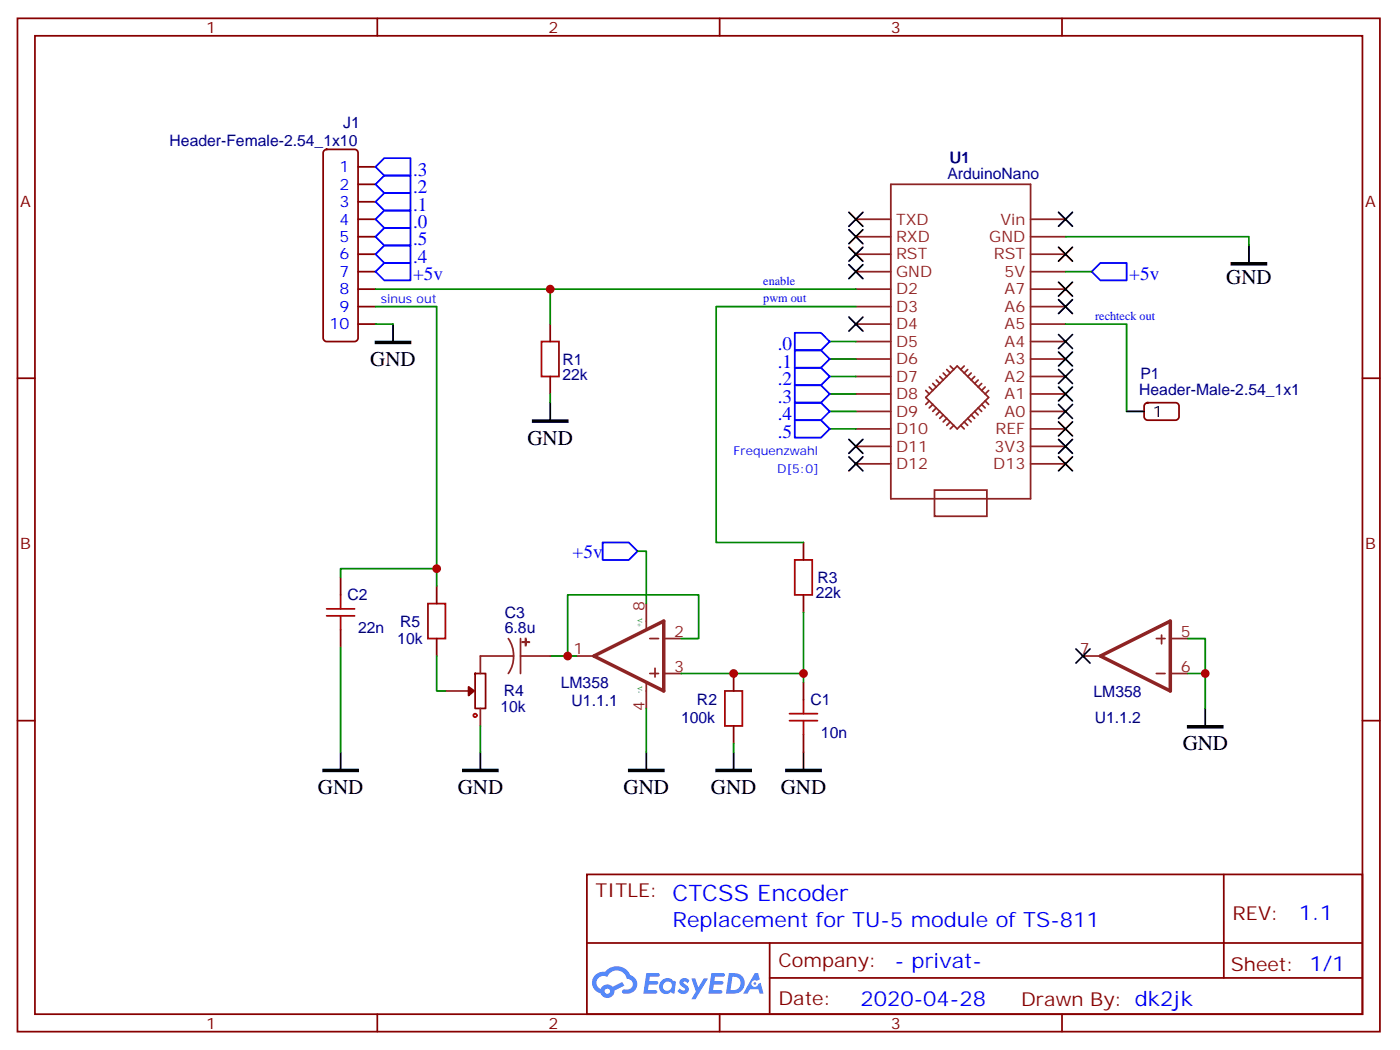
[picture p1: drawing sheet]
<svg xmlns="http://www.w3.org/2000/svg" width="283mm" height="212mm" viewBox="0 0 283 212" stroke-linecap="round" stroke-linejoin="round" font-family="sans-serif">
<g fill="none" stroke="#870000" stroke-width=".35">
<path d="M3.5 3.7h275.2v204.6h-275.2zM7.1 7.2h268.1v197.6h-268.1zM76.2 3.7v3.5M145.3 3.7v3.5M214.5 3.7v3.5M3.5 76.4h3.6M275.2 76.4h3.5M3.5 145.5h3.6M275.2 145.5h3.5M118.5 176.6h156.7v28.2h-156.7zM247.2 176.6v20.9M118.6 190.4h156.4"/>
<path d="M155.4 197.5h119.6M155.4 190.4v14.1M76.2 204.8v3.5M145.3 204.8v3.5M214.5 204.8v3.5"/>
</g>
<g fill="#5487ff">
<path d="M137.5 197.7a1.22 1.22 0 0 1 1.7 .3l-.3 .6a.47 .47 0 0 0-.4-.4 .47 .47 0 0 0-.5 .2l.1 .1a1.55 1.55 0 0 1 1 1.5 1.34 1.34 0 0 1-2.3 .1l.5-.5 .7 .4a.29 .29 0 0 0 .4-.2 .29 .29 0 0 0-.3-.4 1.04 1.04 0 0 1-.6-1.7z"/>
<path d="M130.5 196.5h2.1a.43 .43 0 0 1 .5 .1 .43 .43 0 0 1 .1 .4l-.3 .2h-1.6l-.2 .9h1.6a.37 .37 0 0 1 .3 .4 .37 .37 0 0 1-.4 .3h-1.6l-.1 1.1h1.2a.43 .43 0 0 1 .5 .1 .43 .43 0 0 1 .1 .5l-.3 .1h-2.5z"/>
<path d="M143.7 196.5h2.1a.43 .43 0 0 1 .5 .1 .43 .43 0 0 1 .1 .4l-.4 .2h-1.6l-.1 .9h1.5a.37 .37 0 0 1 .3 .4 .37 .37 0 0 1-.4 .3h-1.5l-.2 1.1h1.3a.43 .43 0 0 1 .5 .1 .43 .43 0 0 1 .1 .5l-.4 .1h-2.4z"/>
<path d="M152.4 196.5h.7l.3 1.2-.6 .4a.69 .69 0 0 0-1 .2 .69 .69 0 0 0 .5 1 .69 .69 0 0 0 .8-.6l.5-.3 .6 2.2h-.8l-.2-.8h-1.7l-.5 .8h-.9z"/>
<path d="M139.6 197.6h.8l.6 1.8 1.1-1.8h.9l-2.5 4.2h-.9l.9-1.6z"/>
<path d="M147.2 196.5l-.6 4.1h1.4a2.11 2.11 0 0 0 2.4-2.1 2.11 2.11 0 0 0-2.5-2zM147.9 197.2a1.39 1.39 0 0 1 1.7 1.4 1.39 1.39 0 0 1-1.8 1.3h-.3z"/>
<path d="M133.5 198.1a1.47 1.47 0 0 0-.1 2.1 1.47 1.47 0 0 0 2.1 .1l.7 .3 .3-2.3-.2-.2h-.4a1.49 1.49 0 0 0-2.4 0zM134.2 198.5a.91 .91 0 0 1 1.5 .4 .91 .91 0 0 1-1 1.2 .87 .87 0 0 1-.8-.7 .87 .87 0 0 1 .3-.9z"/>
<path d="M120.2 196.9a2.18 2.18 0 0 0 1.1 3.7 1.44 1.44 0 0 0 1.6 .9 1.44 1.44 0 0 0 1.2-1.5l2-1-.4-.7-2 1a1.47 1.47 0 0 0-2.4 .4 1.39 1.39 0 0 1-.6-2 1.39 1.39 0 0 1 2-.4 2.08 2.08 0 0 1 2.1-1.3 2.08 2.08 0 0 1 1.8 1.7 1.07 1.07 0 0 1 1.2 1 1.07 1.07 0 0 1-1 1.1h-.7a.43 .43 0 0 0-.5 .4 .43 .43 0 0 0 .4 .5 2 2 0 0 0 2.4-1.1 2 2 0 0 0-.6-2.5l-.5-.2a2.98 2.98 0 0 0-5.1-.7l-1 .1zM122.1 200.2a.55 .55 0 0 1 1.1 0 .55 .55 0 0 1-1.1 0z"/>
<circle cx="152.5" cy="198.6" r=".26"/>
</g>
<g fill="none" stroke="#8c2424" stroke-width=".35">
<path d="M179.9 37.2h28.2v63.5h-28.2zM172.9 58.4h7M172.9 54.9h7M172.9 51.3h7M172.9 47.8h7M172.9 44.3h7M208.1 58.4h7.1M208.1 54.9h7.1M208.1 51.3h7.1M208.1 47.8h7.1M208.1 44.3h7.1M172.9 79.6h7"/>
<path d="M172.9 76h7M172.9 72.5h7M172.9 69h7M172.9 65.4h7M172.9 61.9h7M187 78.8l.7 .8M187.7 78.1l.7 .7M188.4 77.4l.7 .7M189.1 76.7l.7 .7M189.8 76l.7 .7M190.5 75.3l.7 .7M191.2 74.6l.7 .7"/>
<path d="M191.9 73.9l.7 .7M194.7 73.9l-.7 .7M195.4 74.6l-.7 .7M196.1 75.3l-.7 .7M196.8 76l-.7 .7M197.6 76.7l-.8 .7M198.3 77.4l-.7 .7M199 78.1l-.7 .7M199.7 78.8l-.7 .8M208.1 79.6h7.1M208.1 76h7.1M208.1 72.5h7.1"/>
<path d="M208.1 69h7.1M208.1 65.4h7.1M208.1 61.9h7.1M172.9 90.1h7M172.9 86.6h7M172.9 83.1h7M172.9 93.7h7M187 80.3l6.3-6.4 6.4 6.4-6.4 6.3zM187.7 81l-.7 .7M188.4 81.7l-.7 .7M188.7 99h10.6v5.2h-10.6zM189.1 82.4l-.7 .7"/>
<path d="M189.8 83.1l-.7 .7M190.5 83.8l-.7 .7M191.2 84.5l-.7 .7M191.9 85.2l-.7 .7M192.6 85.9l-.7 .7M194 85.9l.7 .7M194.7 85.2l.7 .7M195.4 84.5l.7 .7M196.1 83.8l.7 .7M196.8 83.1l.8 .7M197.6 82.4l.7 .7M198.3 81.7l.7 .7"/>
<path d="M199 81l.7 .7M208.1 90.1h7.1M208.1 86.6h7.1M208.1 83.1h7.1M208.1 93.7h7.1M90 139.5h4.5M102.7 128.9l.8 1.7 .2 1.9M103.7 132.5l-.2 1.8-.8 1.7M103.7 132.5h-6.7v3.5M105.1 132.5h6M105.1 128.9v7.1M116.4 132.5h3.5"/>
<path d="M130.5 121.9v5.3M130.5 137.8v5.3M131.2 128.9h1.8M131.2 136h1.8M132.3 134.9v1.8M134.1 128.9h3.5M134.1 136h3.5M218.7 132.5h3.5M233.5 128.9h1.8M233.5 136h1.8M234.6 128.2v1.8M236.4 128.9h3.5"/>
<path d="M236.4 136h3.5M97 143.1v3.5"/>
</g>
<g fill="none" stroke="#870000" stroke-width=".35">
<path d="M65.5 30.4l.5-.2h5.6a.71 .71 0 0 1 .7 .7v37.4a.76 .76 0 0 1-.7 .7h-5.6a.76 .76 0 0 1-.7-.7v-37.4zM72.3 33.7h3.5M72.3 37.2h3.5M72.3 40.7h3.5M72.3 44.3h3.5M72.3 47.8h3.5M72.3 51.3h3.5M72.3 54.9h3.5M72.3 58.4h3.5M72.3 61.9h3.5M72.3 65.4h3.5M111.1 65.4v3.6"/>
<path d="M111.1 76v3.6M231.3 81.5l.5-.2h5.6a.71 .71 0 0 1 .7 .7v2.1a.76 .76 0 0 1-.7 .7h-5.6a.76 .76 0 0 1-.7-.7v-2.1zM68.8 116.6v3.5M88.2 118.4v3.5M162.3 109.5v3.6M68.8 127.2v3.5M88.2 128.9v3.6M96 136h2.1l-.1 7.1-2-.1zM148.2 136v3.5M162.3 120.1v3.5M162.3 137.8v3.5M148.2 146.6v3.5"/>
<path d="M162.3 148.3v3.6"/>
</g>
<g fill="none" stroke="#008700" stroke-width=".35">
<path d="M75.8 58.4h97.1M111.1 58.4v7M215.2 47.8h37v1.8M215.2 54.9h5.3M75.8 61.9h12.4v56.5M75.8 65.4h3.6M111.1 79.6v1.7M167.6 69h5.3M167.6 72.5h5.3M167.6 76h5.3M167.6 79.6h5.3M172.9 61.9h-28.3v47.6h17.7"/>
<path d="M215.2 65.4h12.3v17.7M167.6 83.1h5.3M167.6 86.6h5.3M88.2 114.8h-19.4v1.8M128.8 111.3h1.7v10.6M68.8 130.7v21.2M88.2 132.5v7h1.8M111.1 132.5h3.6M137.6 128.9h3.5v-8.8h-26.4v12.4h1.7M162.3 123.6v12.4h-24.7M162.3 136v1.8M239.9 128.9h3.5v14.2"/>
<path d="M239.9 136h3.5M97 146.6v5.3M130.5 143.1v8.8M148.2 150.1v1.8"/>
</g>
<g fill="none" stroke="#00f" stroke-width=".35">
<path d="M77.6 31.9h5.3v3.6h-5.3l-1.8-1.8zM77.6 35.5h5.3v3.5h-5.3l-1.8-1.8zM77.6 39h5.3v3.5h-5.3l-1.8-1.8zM77.6 46h5.3v3.6h-5.3l-1.8-1.8zM77.6 49.6h5.3v3.5h-5.3l-1.8-1.8zM77.6 42.5h5.3v3.5h-5.3l-1.8-1.7zM77.6 53.1h5.3v3.5h-5.3l-1.8-1.7zM222.2 53.1h5.3v3.5h-5.3l-1.7-1.7zM160.5 67.2h5.3l1.8 1.8-1.8 1.7h-5.3zM160.5 70.7h5.3l1.8 1.8-1.8 1.8h-5.3zM160.5 74.3h5.3l1.8 1.7-1.8 1.8h-5.3zM160.5 77.8h5.3l1.8 1.8-1.8 1.7h-5.3z"/>
<path d="M160.5 81.3h5.3l1.8 1.8-1.8 1.7h-5.3zM160.5 84.8h5.3l1.8 1.8-1.8 1.8h-5.3zM121.7 109.5h5.3l1.8 1.8-1.8 1.8h-5.3z"/>
</g>
<g fill="none" stroke="#a10000" stroke-width=".35">
<path d="M109.4 69h3.5v7h-3.5zM160.5 113.1h3.5v7h-3.5zM66 124.4h5.6M66 122.9h5.6M68.8 120.1v2.8M68.8 124.4v2.8M86.4 121.9h3.6v7h-3.6zM146.4 139.5h3.5v7.1h-3.5zM159.5 145.5h5.6M159.5 144.1h5.6M162.3 141.3v2.8M162.3 145.5v2.8"/>
<circle cx="96" cy="144.5" r=".35"/>
</g>
<g fill="#000" stroke="#000" stroke-width=".35">
<path d="M248.7 53.1h7.1v.3h-7.1zM75.8 69h7.1v.3h-7.1zM107.6 84.8h7.1v.4h-7.1zM65.3 155.4h7v.4h-7zM93.5 155.4h7v.4h-7zM127 155.4h7.1v.4h-7.1zM144.6 155.4h7.1v.4h-7.1zM158.7 155.4h7.1v.4h-7.1zM239.9 146.6h7v.3h-7z"/>
<path d="M171.4 53.4l2.9 2.9zM174.3 53.4l-2.9 2.9z"/>
<path d="M171.4 49.9l2.9 2.8zM174.3 49.9l-2.9 2.8z"/>
<path d="M171.4 46.4l2.9 2.8zM174.3 46.4l-2.9 2.8z"/>
<path d="M171.4 42.9l2.9 2.8zM174.3 42.9l-2.9 2.8z"/>
<path d="M213.8 42.9l2.8 2.8zM216.6 42.9l-2.8 2.8z"/>
<path d="M213.8 49.9l2.8 2.8zM216.6 49.9l-2.8 2.8z"/>
<path d="M213.8 57l2.8 2.8zM216.6 57l-2.8 2.8z"/>
<path d="M171.4 64l2.9 2.9zM174.3 64l-2.9 2.9z"/>
<path d="M213.8 60.5l2.8 2.8zM216.6 60.5l-2.8 2.8z"/>
<path d="M213.8 67.6l2.8 2.8zM216.6 67.6l-2.8 2.8z"/>
<path d="M213.8 71.1l2.8 2.8zM216.6 71.1l-2.8 2.8z"/>
<path d="M213.8 74.6l2.8 2.8zM216.6 74.6l-2.8 2.8z"/>
<path d="M213.8 78.1l2.8 2.9zM216.6 78.1l-2.8 2.9z"/>
<path d="M171.4 92.3l2.9 2.8zM174.3 92.3l-2.9 2.8z"/>
<path d="M171.4 88.7l2.9 2.8zM174.3 88.7l-2.9 2.8z"/>
<path d="M213.8 81.7l2.8 2.8zM213.8 84.5l2.8-2.8z"/>
<path d="M213.8 85.2l2.8 2.8zM216.6 85.2l-2.8 2.8z"/>
<path d="M213.8 88.7l2.8 2.8zM216.6 88.7l-2.8 2.8z"/>
<path d="M213.8 92.3l2.8 2.8zM216.6 92.3l-2.8 2.8z"/>
<path d="M217.3 131.1l2.8 2.8zM220.1 131.1l-2.8 2.8z"/>
</g>
<path d="M252.2 49.6v3.5M79.4 65.4v3.6M111.1 81.3v3.5M227.5 83.1h3.6M68.8 151.9v3.5M97 151.9v3.5M130.5 151.9v3.5M148.2 151.9v3.5M162.3 151.9v3.5M243.4 143.1v3.5" fill="none" stroke="#000" stroke-width=".35"/>
<path d="M94.6 138.7l1.2 .8-1.2 1z" fill="#870000" stroke="#870000" stroke-width=".35"/>
<path d="M119.9 132.5l14.2-7.1v14.1zM222.2 132.5l14.2-7.1v14.1z" fill="none" stroke="#8c2424" stroke-width=".71"/>
<g fill="#8c2424" stroke="#8c2424" stroke-width=".35">
<path d="M106.2 128.9v1.5z"/>
<path d="M105.5 129.6l1.4 .1z"/>
</g>
<g fill="#c00">
<circle cx="243.4" cy="136" r=".88"/>
<circle cx="111.1" cy="58.4" r=".88"/>
<circle cx="148.2" cy="136" r=".88"/>
<circle cx="114.7" cy="132.5" r=".88"/>
<circle cx="88.2" cy="114.8" r=".88"/>
<circle cx="162.3" cy="136" r=".88"/>
</g>
<text font-size="4.6" fill="#00f" x="135.8" y="181.9">CTCSS Encoder</text>
<g font-size="4.2">
<text x="247.6" y="57.3">GND</text>
<text x="74.8" y="73.9">GND</text>
<text x="106.5" y="89.8">GND</text>
<text x="238.9" y="151.5">GND</text>
<text x="64.2" y="160.3">GND</text>
<text x="92.5" y="160.3">GND</text>
<text x="125.9" y="160.3">GND</text>
<text x="143.6" y="160.3">GND</text>
<text x="157.7" y="160.3">GND</text>
</g>
<g font-size="4.2" fill="#00f">
<text x="262.3" y="185.8">1.1</text>
<text x="135.8" y="187.1">Replacement for TU-5 module of TS-811</text>
<text x="180.7" y="195.4">- privat-</text>
<text x="173.8" y="203.2">2020-04-28</text>
</g>
<g font-size="3.9" fill="#00f">
<text x="83.4" y="35.5">.3</text>
<text x="83.4" y="39">.2</text>
<text x="83.4" y="42.5">.1</text>
<text x="83.4" y="46">.0</text>
<text x="83.4" y="49.6">.5</text>
<text x="83.4" y="53.1">.4</text>
<text x="83.4" y="56.6">+5v</text>
<text x="228.1" y="56.6">+5v</text>
<text x="157.1" y="70.7">.0</text>
<text x="157.1" y="74.3">.1</text>
<text x="157.1" y="77.8">.2</text>
<text x="157.1" y="81.3">.3</text>
<text x="157.1" y="84.8">.4</text>
<text x="157.1" y="88.4">.5</text>
<text x="115.6" y="112.6">+5v</text>
</g>
<g font-size="3.9" fill="#800">
<text x="120.3" y="181.2">TITLE:</text>
<text x="248.9" y="185.8">REV:</text>
<text x="157.2" y="195.4">Company:</text>
<text x="248.6" y="196">Sheet: 1/1</text>
<text x="157.2" y="203">Date:</text>
<text x="206.2" y="203.1">Drawn By: dk2jk</text>
</g>
<g font-size="3.2" fill="#800">
<text x="41.6" y="6.7">1</text>
<text x="110.8" y="6.7">2</text>
<text x="179.9" y="6.7">3</text>
<text x="4.1" y="41.8">A</text>
<text x="275.7" y="41.8">A</text>
<text x="4.1" y="110.9">B</text>
<text x="275.7" y="110.9">B</text>
<text x="41.6" y="207.8">1</text>
<text x="110.8" y="207.8">2</text>
<text x="179.9" y="207.8">3</text>
</g>
<g font-size="3.2" fill="#000080">
<text x="34.3" y="29.5">Header-Female-2.54_1x10</text>
<text x="69.3" y="25.9">J1</text>
<text x="191.8" y="32.9">U1</text>
<text x="191.4" y="36.2">ArduinoNano</text>
<text x="113.6" y="76.8">22k</text>
<text x="113.6" y="73.6">R1</text>
<text x="230.3" y="76.6">P1</text>
<text x="230.1" y="79.8">Header-Male-2.54_1x1</text>
<text x="165.1" y="117.7">R3</text>
<text x="70.2" y="121.3">C2</text>
<text x="102" y="124.8">C3</text>
<text x="164.7" y="120.8">22k</text>
<text x="72.3" y="127.9">22n</text>
<text x="80.2" y="130.1">10k</text>
<text x="80.8" y="126.6">R5</text>
<text x="102" y="127.9">6.8u</text>
<text x="101.1" y="143.8">10k</text>
<text x="101.8" y="140.6">R4</text>
<text x="113.3" y="138.9">LM358</text>
<text x="115.4" y="142.5">U1.1.1</text>
<text x="140.8" y="142.4">R2</text>
<text x="163.7" y="142.4">C1</text>
<text x="220.9" y="140.7">LM358</text>
<text x="137.5" y="145.9">100k</text>
<text x="165.8" y="149">10n</text>
<text x="221.1" y="145.9">U1.1.2</text>
</g>
<g font-size="3.2" fill="#00f">
<text x="68.5" y="34.7">1</text>
<text x="68.5" y="38.3">2</text>
<text x="68.5" y="41.8">3</text>
<text x="68.5" y="45.3">4</text>
<text x="68.5" y="48.9">5</text>
<text x="68.5" y="52.4">6</text>
<text x="68.5" y="55.9">7</text>
<text x="68.5" y="59.4">8</text>
<text x="68.5" y="63">9</text>
<text x="66.5" y="66.5">10</text>
</g>
<g font-size="3.2" fill="#8d2323">
<text x="181" y="45.3">TXD</text>
<text x="202" y="45.3">Vin</text>
<text x="181" y="52.4">RST</text>
<text x="181" y="48.9">RXD</text>
<text x="199.8" y="48.9">GND</text>
<text x="200.7" y="52.4">RST</text>
<text x="181" y="59.4">D2</text>
<text x="181" y="55.9">GND</text>
<text x="202.9" y="55.9">5V</text>
<text x="202.9" y="59.4">A7</text>
<text x="181" y="63">D3</text>
<text x="202.9" y="63">A6</text>
<text x="181" y="70">D5</text>
<text x="181" y="66.5">D4</text>
<text x="202.9" y="66.5">A5</text>
<text x="202.9" y="70">A4</text>
<text x="181" y="77.1">D7</text>
<text x="181" y="73.6">D6</text>
<text x="202.9" y="73.6">A3</text>
<text x="202.9" y="77.1">A2</text>
<text x="181" y="80.6">D8</text>
<text x="202.9" y="80.6">A1</text>
<text x="181" y="87.7">D10</text>
<text x="181" y="84.1">D9</text>
<text x="201" y="87.7">REF</text>
<text x="202.9" y="84.1">A0</text>
<text x="181" y="91.2">D11</text>
<text x="181" y="94.7">D12</text>
<text x="200.6" y="94.7">D13</text>
<text x="200.9" y="91.2">3V3</text>
<text x="130.2" y="123.3" transform="rotate(-90 130.2 123.3)">8</text>
<text x="136.2" y="128.6">2</text>
<text x="238.5" y="128.6">5</text>
<text x="115.8" y="132.1">1</text>
<text x="136.2" y="135.6">3</text>
<text x="218.1" y="132.1">7</text>
<text x="238.5" y="135.6">6</text>
<text x="130.2" y="143.7" transform="rotate(-90 130.2 143.7)">4</text>
</g>
<text font-size="3.2" x="232.8" y="84.1">1</text>
<g font-size="2.5" fill="#00f">
<text x="154.2" y="57.5">enable</text>
<text x="76.9" y="61.2">sinus out</text>
<text x="154.2" y="61">pwm out</text>
<text x="221.2" y="64.6">rechteck out</text>
<text x="148.2" y="91.9">Frequenzwahl</text>
<text x="157" y="95.4">D[5:0]</text>
</g>
<g font-size="1.4" fill="#238d23">
<text x="128.8" y="124.7" transform="rotate(90 128.8 124.7)">V+</text>
<text x="128.8" y="138.5" transform="rotate(90 128.8 138.5)">V-</text>
</g>
</svg>
